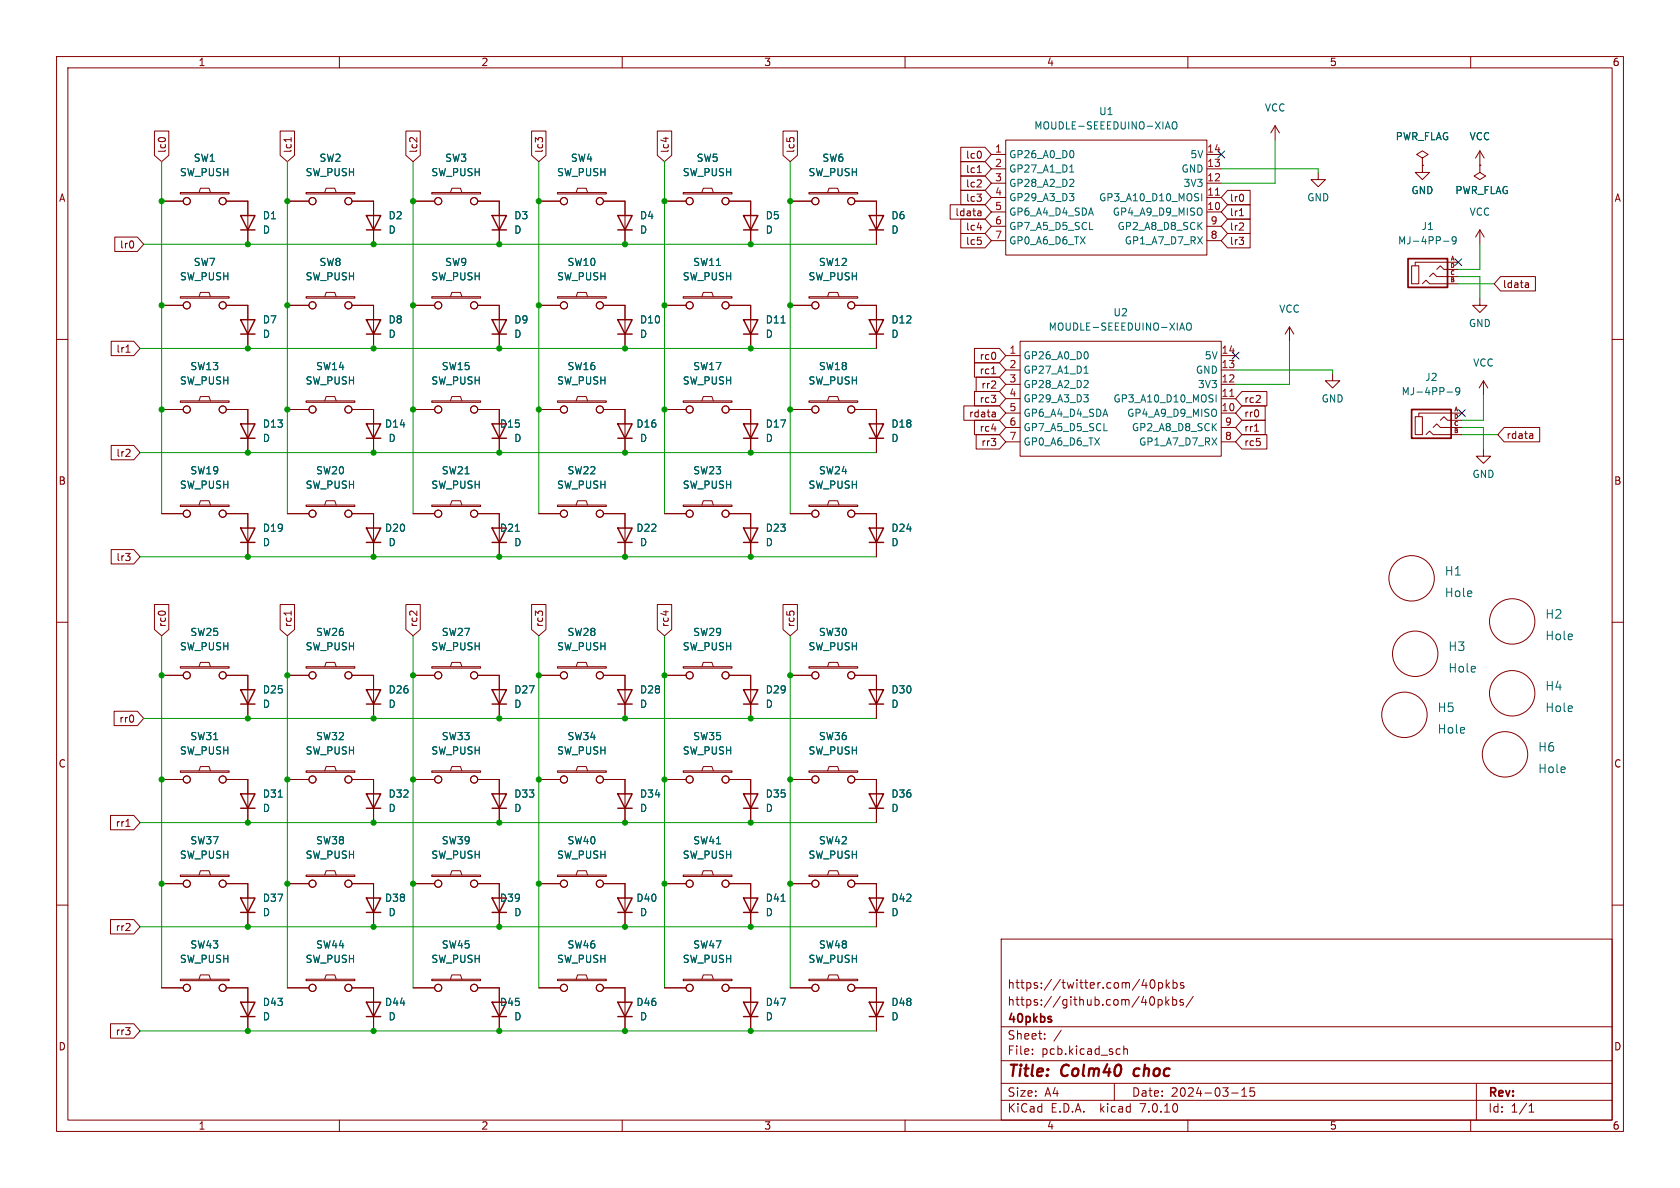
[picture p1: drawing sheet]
<svg xmlns="http://www.w3.org/2000/svg" width="297mm" height="210mm" viewBox="0 0 297 210" stroke-linecap="round" stroke-linejoin="round" font-family="sans-serif">
<g fill="none" stroke="#840000" stroke-width=".18">
<path d="M10 10h277v190h-277zM12 12h273v186h-273zM60 10v2M110 10v2M160 10v2M210 10v2M260 10v2M27.3 23.2h2.5v4.3l-1.2 1.1-1.3-1.1zM28.2 24.4h.8M28.6 35.6h3.8M31.9 34h8.6v.3h-8.6zM35.2 34l.2-.7h1.6l.2 .7"/>
<path d="M40 35.6h3.8v7.6M49.5 23.2h2.6v4.3l-1.3 1.1-1.3-1.1zM50.8 35.6h3.8M51.5 24.3v.8M54.1 34h8.6v.3h-8.6zM57.4 34l.3-.7h1.5l.2 .7M62.2 35.6h3.8v7.6M71.8 23.2h2.5v4.3l-1.3 1.1-1.2-1.1zM72.5 24.4h.5M73 35.6h3.8M73.7 24.3v.8M76.3 34h8.7v.3h-8.7z"/>
<path d="M79.6 34l.3-.7h1.5l.3 .7M84.5 35.6h3.8v7.6M94 23.2h2.5v4.3l-1.3 1.1-1.2-1.1zM95.1 24.7l-.4-.4v.8M95.2 35.6h3.9M95.3 24.4h.5M98.6 34h8.6v.3h-8.6zM101.9 34l.2-.7h1.5l.3 .7M106.7 35.6h3.8v7.6M116.2 23.2h2.5v4.3l-1.2 1.1-1.3-1.1zM117.5 35.6h3.8M117.7 24.3v.8"/>
<path d="M120.8 34h8.6v.3h-8.6zM124.1 34l.2-.7h1.6l.2 .7M128.9 35.6h3.8v7.6M138.4 23.2h2.6v4.3l-1.3 1.1-1.3-1.1zM139.7 35.6h3.8M139.7 24.4h.5M143 34h8.6v.3h-8.6zM146.3 34l.3-.7h1.5l.2 .7M151.1 35.6h3.8v7.6M168 36.2h6.1l1.2 1.3-1.2 1.2h-6.1zM169.9 38.7h4.2l1.2 1.3-1.2 1.3h-4.2zM169.9 28.6h4.2l1.2 1.2-1.2 1.3h-4.2z"/>
<path d="M169.9 31.1h4.2l1.2 1.3-1.2 1.3h-4.2zM169.9 26h4.2l1.2 1.3-1.2 1.3h-4.2zM169.9 33.6h4.3l1.1 1.3-1.1 1.3h-4.3zM172.7 33.1h.8M172.7 34.3h.8l-.4 .5M172.8 30.5h.7M173 37.3h.4v.8M173.4 38.1h-.4M173.4 26.9v.8M173.4 31.9v.4M173.4 37.6l-.4 .1M173.4 34.9v.6"/>
<path d="M175.3 27.3h2.5M175.3 37.5h2.5M175.3 32.4h2.5M175.3 29.8h2.5M175.3 34.9h2.5M177.8 24.8h35.6v20.3h-35.6zM213.4 27.3h2.5M213.4 37.5h2.5M213.4 34.9h2.5M213.4 32.4h2.5M213.4 29.8h2.5M217 38.7h4v2.6h-4l-1.1-1.3z"/>
<path d="M217 36.2h4v2.5h-4l-1.1-1.2zM217 33.7h4v2.5h-4l-1.1-1.3zM219.1 38.1h.7M219.8 39.5v.4M219.8 34.6v.8M225.4 22.2l-.7 1.3M225.4 22.2v2.6M225.4 22.2l.8 1.3M233 30.5v1.3h1.3l-1.3 1.2-1.2-1.2h1.2M251.5 27.9l1-.6-1-.6-1.1 .6 1.1 .6v1.3M251.5 29.2h.1M251.5 29.2v1.3h1.2l-1.2 1.3-1.3-1.3h1.3"/>
<path d="M261.6 29.2v1.3l1 .6-1 .7-1-.7 1-.6M261.6 29.2h.1M261.6 26.7v2.5M261.6 26.7l-.7 1.2M261.6 26.7l.8 1.2M10 60h2M20.3 41.9h4l1.1 1.3-1.1 1.3h-4zM23.6 42.8v.8M28.6 54h3.8M31.9 52.5h8.6v.2h-8.6zM35.2 52.5l.2-.8h1.6l.2 .8M40 54h3.8v7.6"/>
<path d="M50.8 54h3.8M54.1 52.5h8.6v.2h-8.6zM57.4 52.5l.3-.8h1.5l.2 .8M62.2 54h3.8v7.6M73 54h3.8M76.3 52.5h8.7v.2h-8.7zM79.6 52.5l.3-.8h1.5l.3 .8M84.5 54h3.8v7.6M95.2 54h3.9M98.6 52.5h8.6v.2h-8.6zM101.9 52.5l.2-.8h1.5l.3 .8M106.7 54h3.8v7.6"/>
<path d="M117.5 54h3.8M120.8 52.5h8.6v.2h-8.6zM124.1 52.5l.2-.8h1.6l.2 .8M128.9 54h3.8v7.6M139.7 54h3.8M143 52.5h8.6v.2h-8.6zM146.3 52.5l.3-.8h1.5l.2 .8M151.1 54h3.8v7.6M169.9 41.3h4.2l1.2 1.2-1.2 1.3h-4.2zM172.8 40.3h.7M173.4 42.6v.5M175.3 40h2.5"/>
<path d="M175.3 42.5h2.5M213.4 40h2.5M213.4 42.5h2.5M217 41.3h4v2.5h-4l-1.1-1.3zM219.1 40.7h.7M228 57.8l-.8 1.3M228 57.8v2.5M228 57.8l.7 1.3M249.6 47h1.2v3.2h-1.2zM251.5 50.2l.6-.7 .6 .7h3.2M252.7 48.9l.7-.6 .6 .6h1.9M254 47.6l.6-.6 .7 .6h.6"/>
<path d="M255.8 46.4h2M255.8 50.2h2M255.8 48.9h2M255.8 47.6h2M255.9 46.4h-5.7v.6M261.6 52.7v1.3h1.3l-1.3 1.2-1.3-1.2h1.3M261.6 40.6l-.7 1.3M261.6 40.6v2.6M261.6 40.6l.8 1.3M265.3 48.9h6.1v2.5h-6.1l-1.1-1.2zM269.8 50h.2l.2 .2v.6M270.2 50.8h-.4"/>
<path d="M270.2 50.3l-.4 .1M285 60h2M19.7 78.7h4l1.1 1.3-1.1 1.3h-4zM19.7 60.3h4l1.1 1.3-1.1 1.3h-4zM22.3 62.3h.7M22.9 79.5v.5M28.6 72.4h3.8M31.9 70.9h8.6v.2h-8.6zM35.2 70.9l.2-.8h1.6l.2 .8M40 72.4h3.8v7.6M50.8 72.4h3.8M54.1 70.9h8.6v.2h-8.6z"/>
<path d="M57.4 70.9l.3-.8h1.5l.2 .8M62.2 72.4h3.8v7.6M73 72.4h3.8M76.3 70.9h8.7v.2h-8.7zM79.6 70.9l.3-.8h1.5l.3 .8M84.5 72.4h3.8v7.6M95.2 72.4h3.9M98.6 70.9h8.6v.2h-8.6zM101.9 70.9l.2-.8h1.5l.3 .8M106.7 72.4h3.8v7.6M117.5 72.4h3.8M120.8 70.9h8.6v.2h-8.6z"/>
<path d="M124.1 70.9l.2-.8h1.6l.2 .8M128.9 72.4h3.8v7.6M139.7 72.4h3.8M143 70.9h8.6v.2h-8.6zM146.3 70.9l.3-.8h1.5l.2 .8M151.1 72.4h3.8v7.6M170.4 71.8h6.3l1.1 1.2-1.1 1.3h-6.3zM172.3 74.3h4.4l1.1 1.3-1.1 1.2h-4.4zM172.3 64.1h4.4l1.1 1.3-1.1 1.3h-4.4zM172.3 61.6h4.4l1.1 1.3-1.1 1.2h-4.4zM172.3 69.2h4.4l1.1 1.3-1.1 1.2h-4.4zM172.6 76.8h4.1l1.1 1.3-1.1 1.3h-4.1z"/>
<path d="M172.6 66.7h4.1l1.1 1.2-1.1 1.3h-4.1zM175.3 66.1h.7M175.8 72.8l.2 .2v.7M176 73.6l-.5 .1M176 73.2h-.5M177.8 62.9h2.5M177.8 73h2.5M177.8 67.9h2.5M177.8 65.4h2.5M177.8 75.6h2.5M177.8 78.1h2.5M177.8 70.5h2.5"/>
<path d="M180.3 60.3h35.6v20.3h-35.6zM215.9 62.9h2.5M215.9 73h2.5M215.9 70.5h2.5M215.9 67.9h2.5M215.9 65.4h2.5M215.9 75.6h2.5M215.9 78.1h2.5M219.6 71.8h4.1v2.5h-4.1l-1.2-1.3zM219.6 74.3h4.1v2.5h-4.1l-1.2-1.2zM219.6 76.8h4.4v2.6h-4.4l-1.2-1.3zM219.6 69.2h4.4v2.6h-4.4l-1.2-1.3z"/>
<path d="M221.8 76.2h.7M235.6 66v1.3h1.3l-1.3 1.3-1.3-1.3h1.3M250.2 73.7h1.3v3.1h-1.3zM252.1 76.8l.6-.6 .7 .6h3.1M253.4 75.6l.6-.7 .6 .7h1.9M254.6 74.3l.7-.6 .6 .6h.6M256.4 73h2M256.4 75.6h2M256.4 76.8h2M256.4 74.3h2M256.5 73h-5.7v.7M262.3 79.4v1.2h1.2l-1.2 1.3-1.3-1.3h1.3"/>
<path d="M262.3 67.3l-.8 1.3M262.3 67.3v2.6M262.3 67.3l.7 1.3M265.9 75.6h6.3v2.5h-6.3l-1.1-1.3zM270.8 76.7l.2 .1v.7M271 77.4l-.4 .1M271 77h-.4M19.7 97.2h4l1.1 1.2-1.1 1.3h-4zM22.2 80.7h.8M28.6 90.8h3.8M31.9 89.3h8.6v.2h-8.6zM35.2 89.3l.2-.8h1.6l.2 .8"/>
<path d="M40 90.8h3.8v7.6M50.8 90.8h3.8M54.1 89.3h8.6v.2h-8.6zM57.4 89.3l.3-.8h1.5l.2 .8M62.2 90.8h3.8v7.6M73 90.8h3.8M76.3 89.3h8.7v.2h-8.7zM79.6 89.3l.3-.8h1.5l.3 .8M84.5 90.8h3.8v7.6M95.2 90.8h3.9M98.6 89.3h8.6v.2h-8.6zM101.9 89.3l.2-.8h1.5l.3 .8"/>
<path d="M106.7 90.8h3.8v7.6M117.5 90.8h3.8M120.8 89.3h8.6v.2h-8.6zM124.1 89.3l.2-.8h1.6l.2 .8M128.9 90.8h3.8v7.6M139.7 90.8h3.8M143 89.3h8.6v.2h-8.6zM146.3 89.3l.3-.8h1.5l.2 .8M151.1 90.8h3.8v7.6M10 110h2M27.3 106.9h2.5v4.4l-1.2 1.1-1.3-1.1zM28.6 119.4h3.8"/>
<path d="M31.9 117.9h8.6v.2h-8.6zM35.2 117.9l.2-.8h1.6l.2 .8M40 119.4h3.8v7.6M49.5 106.9h2.6v4.4l-1.3 1.1-1.3-1.1zM50.8 119.4h3.8M51.5 108v.7M54.1 117.9h8.6v.2h-8.6zM57.4 117.9l.3-.8h1.5l.2 .8M62.2 119.4h3.8v7.6M71.8 106.9h2.5v4.4l-1.3 1.1-1.2-1.1zM73 119.4h3.8M76.3 117.9h8.7v.2h-8.7z"/>
<path d="M79.6 117.9l.3-.8h1.5l.3 .8M84.5 119.4h3.8v7.6M94 106.9h2.5v4.4l-1.3 1.1-1.2-1.1zM95.2 119.4h3.9M98.6 117.9h8.6v.2h-8.6zM101.9 117.9l.2-.8h1.5l.3 .8M106.7 119.4h3.8v7.6M116.2 106.9h2.5v4.4l-1.2 1.1-1.3-1.1zM117.5 119.4h3.8M120.8 117.9h8.6v.2h-8.6zM124.1 117.9l.2-.8h1.6l.2 .8M128.9 119.4h3.8v7.6"/>
<path d="M138.4 106.9h2.6v4.4l-1.3 1.1-1.3-1.1zM139.7 119.4h3.8M143 117.9h8.6v.2h-8.6zM146.3 117.9l.3-.8h1.5l.2 .8M151.1 119.4h3.8v7.6M285 110h2M20.2 125.7h4.1l1.1 1.3-1.1 1.3h-4.1zM28.6 137.8h3.8M31.9 136.3h8.6v.2h-8.6zM35.2 136.3l.2-.8h1.6l.2 .8M40 137.8h3.8v7.6M50.8 137.8h3.8"/>
<path d="M54.1 136.3h8.6v.2h-8.6zM57.4 136.3l.3-.8h1.5l.2 .8M62.2 137.8h3.8v7.6M73 137.8h3.8M76.3 136.3h8.7v.2h-8.7zM79.6 136.3l.3-.8h1.5l.3 .8M84.5 137.8h3.8v7.6M95.2 137.8h3.9M98.6 136.3h8.6v.2h-8.6zM101.9 136.3l.2-.8h1.5l.3 .8M106.7 137.8h3.8v7.6M117.5 137.8h3.8"/>
<path d="M120.8 136.3h8.6v.2h-8.6zM124.1 136.3l.2-.8h1.6l.2 .8M128.9 137.8h3.8v7.6M139.7 137.8h3.8M143 136.3h8.6v.2h-8.6zM146.3 136.3l.3-.8h1.5l.2 .8M151.1 137.8h3.8v7.6M10 160h2M19.5 144.1h4.2l1.1 1.3-1.1 1.3h-4.2zM22.3 146.1h.7M28.6 156.2h3.8M31.9 154.7h8.6v.2h-8.6z"/>
<path d="M35.2 154.7l.2-.8h1.6l.2 .8M40 156.2h3.8v7.6M50.8 156.2h3.8M54.1 154.7h8.6v.2h-8.6zM57.4 154.7l.3-.8h1.5l.2 .8M62.2 156.2h3.8v7.6M73 156.2h3.8M76.3 154.7h8.7v.2h-8.7zM79.6 154.7l.3-.8h1.5l.3 .8M84.5 156.2h3.8v7.6M95.2 156.2h3.9M98.6 154.7h8.6v.2h-8.6z"/>
<path d="M101.9 154.7l.2-.8h1.5l.3 .8M106.7 156.2h3.8v7.6M117.5 156.2h3.8M120.8 154.7h8.6v.2h-8.6zM124.1 154.7l.2-.8h1.6l.2 .8M128.9 156.2h3.8v7.6M139.7 156.2h3.8M143 154.7h8.6v.2h-8.6zM146.3 154.7l.3-.8h1.5l.2 .8M151.1 156.2h3.8v7.6M285 160h2M19.5 162.6h4.2l1.1 1.2-1.1 1.3h-4.2z"/>
<path d="M28.6 174.6h3.8M31.9 173.1h8.6v.3h-8.6zM35.2 173.1l.2-.8h1.6l.2 .8M40 174.6h3.8v7.6M50.8 174.6h3.8M54.1 173.1h8.6v.3h-8.6zM57.4 173.1l.3-.8h1.5l.2 .8M62.2 174.6h3.8v7.6M73 174.6h3.8M76.3 173.1h8.7v.3h-8.7zM79.6 173.1l.3-.8h1.5l.3 .8M84.5 174.6h3.8v7.6"/>
<path d="M95.2 174.6h3.9M98.6 173.1h8.6v.3h-8.6zM101.9 173.1l.2-.8h1.5l.3 .8M106.7 174.6h3.8v7.6M117.5 174.6h3.8M120.8 173.1h8.6v.3h-8.6zM124.1 173.1l.2-.8h1.6l.2 .8M128.9 174.6h3.8v7.6M139.7 174.6h3.8M143 173.1h8.6v.3h-8.6zM146.3 173.1l.3-.8h1.5l.2 .8M151.1 174.6h3.8v7.6"/>
<path d="M177 166h108v32h-108zM201.9 174.2h.9M202.6 173.7v1M203.4 176.3l.2-.1a.81 .81 0 0 1 .6 .6 .81 .81 0 0 1-.3 .8l-.2 .1a.81 .81 0 0 1-.3-1.4zM203.5 173.3l.2-.1a.81 .81 0 0 1 .6 .6 .81 .81 0 0 1-.3 .8l-.2 .1a.81 .81 0 0 1-.3-1.4zM204.7 176.8l.5-.1 .3 .3v.4l-.2 .2h-.6M204.7 176.7v1.5M204.8 173.8l.4-.1 .3 .3v.4l-.1 .2h-.6M204.8 173.7v1.5M206.1 176.2v1.5M206.2 173.2v1.5M206.2 177.1l.5 .6"/>
<path d="M206.3 174.1l.4 .6M206.7 176.7l-.6 .6M206.7 173.7l-.5 .6M207.3 176.8l.4-.1 .3 .3v.4l-.1 .2h-.6M207.3 176.2v1.5M207.4 173.8l.4-.1 .3 .3v.4l-.1 .2h-.6M207.4 173.2v1.5M209.2 176.8l-.4-.1-.2 .2 .1 .2 .5 .2v.3h-.6M209.2 173.8l-.3-.1-.2 .2v.2l.5 .2v.3h-.5M211 176.1l-1.3 2M19.5 181h4.2l1.1 1.2-1.1 1.3h-4.2zM60 198v2"/>
<path d="M110 198v2M160 198v2M177 194.5h108M177 191.5h108M177 187.5h108M177 181.5h108M182.5 186.3v.1M182.5 185.5v.1M184.7 183.6v.1M184.7 182.8v.1M187.6 182.1l-1.3 2M197 191.5v3"/>
<path d="M197.9 185.4l.1 .1M198 186.3l-.1 .1M198.7 184.9v1.5M198.7 185.5l.2-.1 .3 .1 .1 .9M210 198v2M217.7 193.2h1.2M219.5 193.8h.9M219.5 192.7l.5-.4v1.5M221.7 192.3h-.7v.7l.2-.1h.5l.1 .3-.1 .5-.2 .1-.5-.1M260 198v2M261 191.5v6.5M270.3 196.6h.9"/>
<path d="M270.3 195.5l.4-.4v1.5"/>
<circle cx="33" cy="35.6" r=".63"/>
<circle cx="39.4" cy="35.6" r=".63"/>
<circle cx="55.2" cy="35.6" r=".63"/>
<circle cx="61.6" cy="35.6" r=".63"/>
<circle cx="77.5" cy="35.6" r=".63"/>
<circle cx="83.8" cy="35.6" r=".63"/>
<circle cx="99.7" cy="35.6" r=".63"/>
<circle cx="106" cy="35.6" r=".63"/>
<circle cx="121.9" cy="35.6" r=".63"/>
<circle cx="128.3" cy="35.6" r=".63"/>
<circle cx="144.1" cy="35.6" r=".63"/>
<circle cx="150.5" cy="35.6" r=".63"/>
<circle cx="33" cy="54" r=".63"/>
<circle cx="39.4" cy="54" r=".63"/>
<circle cx="55.2" cy="54" r=".63"/>
<circle cx="61.6" cy="54" r=".63"/>
<circle cx="77.5" cy="54" r=".63"/>
<circle cx="83.8" cy="54" r=".63"/>
<circle cx="99.7" cy="54" r=".63"/>
<circle cx="106" cy="54" r=".63"/>
<circle cx="121.9" cy="54" r=".63"/>
<circle cx="128.3" cy="54" r=".63"/>
<circle cx="144.1" cy="54" r=".63"/>
<circle cx="150.5" cy="54" r=".63"/>
<circle cx="33" cy="72.4" r=".63"/>
<circle cx="39.4" cy="72.4" r=".63"/>
<circle cx="55.2" cy="72.4" r=".63"/>
<circle cx="61.6" cy="72.4" r=".63"/>
<circle cx="77.5" cy="72.4" r=".63"/>
<circle cx="83.8" cy="72.4" r=".63"/>
<circle cx="99.7" cy="72.4" r=".63"/>
<circle cx="106" cy="72.4" r=".63"/>
<circle cx="121.9" cy="72.4" r=".63"/>
<circle cx="128.3" cy="72.4" r=".63"/>
<circle cx="144.1" cy="72.4" r=".63"/>
<circle cx="150.5" cy="72.4" r=".63"/>
<circle cx="33" cy="90.8" r=".63"/>
<circle cx="39.4" cy="90.8" r=".63"/>
<circle cx="55.2" cy="90.8" r=".63"/>
<circle cx="61.6" cy="90.8" r=".63"/>
<circle cx="77.5" cy="90.8" r=".63"/>
<circle cx="83.8" cy="90.8" r=".63"/>
<circle cx="99.7" cy="90.8" r=".63"/>
<circle cx="106" cy="90.8" r=".63"/>
<circle cx="121.9" cy="90.8" r=".63"/>
<circle cx="128.3" cy="90.8" r=".63"/>
<circle cx="144.1" cy="90.8" r=".63"/>
<circle cx="150.5" cy="90.8" r=".63"/>
<circle cx="33" cy="119.4" r=".63"/>
<circle cx="39.4" cy="119.4" r=".63"/>
<circle cx="55.2" cy="119.4" r=".63"/>
<circle cx="61.6" cy="119.4" r=".63"/>
<circle cx="77.5" cy="119.4" r=".63"/>
<circle cx="83.8" cy="119.4" r=".63"/>
<circle cx="99.7" cy="119.4" r=".63"/>
<circle cx="106" cy="119.4" r=".63"/>
<circle cx="121.9" cy="119.4" r=".63"/>
<circle cx="128.3" cy="119.4" r=".63"/>
<circle cx="144.1" cy="119.4" r=".63"/>
<circle cx="150.5" cy="119.4" r=".63"/>
<circle cx="249.6" cy="102.2" r="4"/>
<circle cx="250.2" cy="115.6" r="4"/>
<circle cx="267.3" cy="109.9" r="4"/>
<circle cx="33" cy="137.8" r=".63"/>
<circle cx="39.4" cy="137.8" r=".63"/>
<circle cx="55.2" cy="137.8" r=".63"/>
<circle cx="61.6" cy="137.8" r=".63"/>
<circle cx="77.5" cy="137.8" r=".63"/>
<circle cx="83.8" cy="137.8" r=".63"/>
<circle cx="99.7" cy="137.8" r=".63"/>
<circle cx="106" cy="137.8" r=".63"/>
<circle cx="121.9" cy="137.8" r=".63"/>
<circle cx="128.3" cy="137.8" r=".63"/>
<circle cx="144.1" cy="137.8" r=".63"/>
<circle cx="150.5" cy="137.8" r=".63"/>
<circle cx="248.3" cy="126.4" r="4"/>
<circle cx="266.1" cy="133.3" r="4"/>
<circle cx="267.3" cy="122.6" r="4"/>
<circle cx="33" cy="156.2" r=".63"/>
<circle cx="39.4" cy="156.2" r=".63"/>
<circle cx="55.2" cy="156.2" r=".63"/>
<circle cx="61.6" cy="156.2" r=".63"/>
<circle cx="77.5" cy="156.2" r=".63"/>
<circle cx="83.8" cy="156.2" r=".63"/>
<circle cx="99.7" cy="156.2" r=".63"/>
<circle cx="106" cy="156.2" r=".63"/>
<circle cx="121.9" cy="156.2" r=".63"/>
<circle cx="128.3" cy="156.2" r=".63"/>
<circle cx="144.1" cy="156.2" r=".63"/>
<circle cx="150.5" cy="156.2" r=".63"/>
<circle cx="33" cy="174.6" r=".63"/>
<circle cx="39.4" cy="174.6" r=".63"/>
<circle cx="55.2" cy="174.6" r=".63"/>
<circle cx="61.6" cy="174.6" r=".63"/>
<circle cx="77.5" cy="174.6" r=".63"/>
<circle cx="83.8" cy="174.6" r=".63"/>
<circle cx="99.7" cy="174.6" r=".63"/>
<circle cx="106" cy="174.6" r=".63"/>
<circle cx="121.9" cy="174.6" r=".63"/>
<circle cx="128.3" cy="174.6" r=".63"/>
<circle cx="144.1" cy="174.6" r=".63"/>
<circle cx="150.5" cy="174.6" r=".63"/>
</g>
<path d="M200.6 189.1l-.2 .7 .3 .4" fill="none" stroke="#840000" stroke-width=".4"/>
<path d="M248.9 45.7h7v5.1h-7zM249.6 72.4h6.9v5.1h-6.9zM185.8 180.3v.3" fill="none" stroke="#840000" stroke-width=".3"/>
<g fill="none" stroke="#840000" stroke-width=".25">
<path d="M42.5 38.1h2.6l-1.3 2.5zM64.8 38.1h2.5l-1.3 2.5zM87 38.1h2.5l-1.2 2.5zM109.2 38.1h2.6l-1.3 2.5zM131.4 38.1h2.6l-1.3 2.5zM153.7 38.1h2.5l-1.3 2.5zM42.5 56.5h2.6l-1.3 2.6zM42.5 40.6h2.6M42.5 59.1h2.6M64.8 56.5h2.5l-1.3 2.6zM64.8 40.6h2.5M64.8 59.1h2.5"/>
<path d="M87 56.5h2.5l-1.2 2.6zM87 40.6h2.5M87 59.1h2.5M109.2 56.5h2.6l-1.3 2.6zM109.2 40.6h2.6M109.2 59.1h2.6M131.4 56.5h2.6l-1.3 2.6zM131.4 40.6h2.6M131.4 59.1h2.6M153.7 56.5h2.5l-1.3 2.6zM153.7 40.6h2.5M153.7 59.1h2.5"/>
<path d="M42.5 74.9h2.6l-1.3 2.6zM42.5 77.5h2.6M64.8 74.9h2.5l-1.3 2.6zM64.8 77.5h2.5M87 74.9h2.5l-1.2 2.6zM87 77.5h2.5M109.2 74.9h2.6l-1.3 2.6zM109.2 77.5h2.6M131.4 74.9h2.6l-1.3 2.6zM131.4 77.5h2.6M153.7 74.9h2.5l-1.3 2.6zM153.7 77.5h2.5"/>
<path d="M42.5 93.3h2.6l-1.3 2.6zM42.5 95.9h2.6M64.8 93.3h2.5l-1.3 2.6zM64.8 95.9h2.5M87 93.3h2.5l-1.2 2.6zM87 95.9h2.5M109.2 93.3h2.6l-1.3 2.6zM109.2 95.9h2.6M131.4 93.3h2.6l-1.3 2.6zM131.4 95.9h2.6M153.7 93.3h2.5l-1.3 2.6zM153.7 95.9h2.5"/>
<path d="M42.5 121.9h2.6l-1.3 2.6zM42.5 124.5h2.6M64.8 121.9h2.5l-1.3 2.6zM64.8 124.5h2.5M87 121.9h2.5l-1.2 2.6zM87 124.5h2.5M109.2 121.9h2.6l-1.3 2.6zM109.2 124.5h2.6M131.4 121.9h2.6l-1.3 2.6zM131.4 124.5h2.6M153.7 121.9h2.5l-1.3 2.6zM153.7 124.5h2.5"/>
<path d="M42.5 158.8h2.6l-1.3 2.5zM42.5 140.3h2.6l-1.3 2.6zM42.5 142.9h2.6M64.8 158.8h2.5l-1.3 2.5zM64.8 140.3h2.5l-1.3 2.6zM64.8 142.9h2.5M87 158.8h2.5l-1.2 2.5zM87 140.3h2.5l-1.2 2.6zM87 142.9h2.5M109.2 158.8h2.6l-1.3 2.5zM109.2 140.3h2.6l-1.3 2.6zM109.2 142.9h2.6"/>
<path d="M131.4 140.3h2.6l-1.3 2.6zM131.4 158.8h2.6l-1.3 2.5zM131.4 142.9h2.6M153.7 158.8h2.5l-1.3 2.5zM153.7 140.3h2.5l-1.3 2.6zM153.7 142.9h2.5M42.5 177.2h2.6l-1.3 2.5zM42.5 161.3h2.6M42.5 179.7h2.6M64.8 177.2h2.5l-1.3 2.5zM64.8 161.3h2.5M64.8 179.7h2.5"/>
<path d="M87 177.2h2.5l-1.2 2.5zM87 161.3h2.5M87 179.7h2.5M109.2 177.2h2.6l-1.3 2.5zM109.2 161.3h2.6M109.2 179.7h2.6M131.4 177.2h2.6l-1.3 2.5zM131.4 161.3h2.6M131.4 179.7h2.6M153.7 177.2h2.5l-1.3 2.5zM153.7 161.3h2.5M153.7 179.7h2.5"/>
</g>
<g fill="none" stroke="#006464" stroke-width=".18">
<path d="M189.1 34.2h.7l-.4 .5M189.1 30.4h.7M189.7 26.7l.1 .4-.1 .7M189.7 31.8l.1 .1v.3l-.7 .8h.7M189.8 34.8v.6M206.1 22.4h.6M206.4 21.5l.5 1.3M207.3 21.7l.2-.2a.43 .43 0 0 1 .6 .5v.4a.42 .42 0 0 1-.5 .4 .42 .42 0 0 1-.4-.4zM212.4 34.2v1.3M138.1 57.1h.7M208.7 58h.6M209 57.1l.4 1.3"/>
<path d="M209.8 57.3l.3-.2a.43 .43 0 0 1 .5 .4v.4a.42 .42 0 0 1-.4 .5 .42 .42 0 0 1-.4-.5zM255.2 42.6h1M257.4 42.4l-.2 .2h-.4l-.1-.2 .1-.5h.4l.2 .1a.84 .84 0 0 1-.3 1.1h-.3M191.6 69.8h.8l-.4 .5M191.7 66h.7M192.3 62.3l.1 .4-.1 .6M192.3 67.3l.1 .2-.1 .3-.7 .7h.8M192.3 70.4v.5M215 69.8v1.3M255.8 69.3h1M258.1 69.1l-.3 .2h-.3l-.2-.2 .2-.5 .3-.1 .2 .1a.84 .84 0 0 1-.3 1.2h-.2M91.1 93.9h.7"/>
<path d="M49.2 140.9h.7M138.1 159.3h.7"/>
</g>
<path d="M214.9 34.5h.7M217.4 70.1h.7" fill="none" stroke="#a90000" stroke-width=".18"/>
<g fill="none" stroke="#009600" stroke-width=".18">
<path d="M28.6 28.6v62.2M50.8 28.6v62.2M73 28.6v62.2M95.2 28.6v62.2M117.5 28.6v62.2M139.7 28.6v62.2M215.9 29.8h17.1v.7M225.4 24.8v7.6h-9.5M25.4 43.2h129.5M257.8 50.2h6.4M257.8 48.9h3.8v3.8M261.6 43.2v4.4h-3.8"/>
<path d="M24.8 61.6h130.1M218.4 65.4h17.2v.6M228 60.3v7.6h-9.6M258.4 75.6h3.9v3.8M258.4 76.8h6.4M262.3 69.9v4.4h-3.9M24.8 80h130.1M24.8 98.4h130.1M28.6 112.4v62.2M50.8 112.4v62.2M73 112.4v62.2M95.2 112.4v62.2"/>
<path d="M117.5 112.4v62.2M139.7 112.4v62.2M25.4 127h129.5M24.8 145.4h130.1M24.8 163.8h130.1M24.8 182.2h130.1"/>
</g>
<path d="M215.3 26.7l1.2 1.2M216.5 26.7l-1.2 1.2M257.2 45.7l1.2 1.3M258.4 45.7l-1.2 1.3M217.8 62.3l1.2 1.2M219 62.3l-1.2 1.2M257.8 72.4l1.3 1.2M259.1 72.4l-1.3 1.2" fill="none" stroke="#000084" stroke-width=".18"/>
<g fill="#009600" stroke="#009600" stroke-width=".18">
<circle cx="66" cy="80" r=".46"/>
<circle cx="43.8" cy="80" r=".46"/>
<circle cx="43.8" cy="98.4" r=".46"/>
<circle cx="50.8" cy="119.4" r=".46"/>
<circle cx="50.8" cy="156.2" r=".46"/>
<circle cx="66" cy="163.8" r=".46"/>
<circle cx="66" cy="182.2" r=".46"/>
<circle cx="88.3" cy="182.2" r=".46"/>
<circle cx="88.3" cy="163.8" r=".46"/>
<circle cx="73" cy="156.2" r=".46"/>
<circle cx="43.8" cy="163.8" r=".46"/>
<circle cx="43.8" cy="182.2" r=".46"/>
<circle cx="28.6" cy="54" r=".46"/>
<circle cx="28.6" cy="72.4" r=".46"/>
<circle cx="50.8" cy="54" r=".46"/>
<circle cx="50.8" cy="35.6" r=".46"/>
<circle cx="28.6" cy="35.6" r=".46"/>
<circle cx="43.8" cy="43.2" r=".46"/>
<circle cx="43.8" cy="61.6" r=".46"/>
<circle cx="50.8" cy="72.4" r=".46"/>
<circle cx="132.7" cy="182.2" r=".46"/>
<circle cx="110.5" cy="182.2" r=".46"/>
<circle cx="110.5" cy="163.8" r=".46"/>
<circle cx="95.2" cy="156.2" r=".46"/>
<circle cx="132.7" cy="163.8" r=".46"/>
<circle cx="139.7" cy="137.8" r=".46"/>
<circle cx="139.7" cy="156.2" r=".46"/>
<circle cx="117.5" cy="156.2" r=".46"/>
<circle cx="132.7" cy="145.4" r=".46"/>
<circle cx="139.7" cy="35.6" r=".46"/>
<circle cx="117.5" cy="35.6" r=".46"/>
<circle cx="132.7" cy="43.2" r=".46"/>
<circle cx="139.7" cy="54" r=".46"/>
<circle cx="110.5" cy="43.2" r=".46"/>
<circle cx="132.7" cy="61.6" r=".46"/>
<circle cx="73" cy="72.4" r=".46"/>
<circle cx="88.3" cy="80" r=".46"/>
<circle cx="95.2" cy="72.4" r=".46"/>
<circle cx="88.3" cy="98.4" r=".46"/>
<circle cx="110.5" cy="80" r=".46"/>
<circle cx="110.5" cy="98.4" r=".46"/>
<circle cx="66" cy="98.4" r=".46"/>
<circle cx="73" cy="119.4" r=".46"/>
<circle cx="73" cy="137.8" r=".46"/>
<circle cx="66" cy="127" r=".46"/>
<circle cx="66" cy="145.4" r=".46"/>
<circle cx="50.8" cy="137.8" r=".46"/>
<circle cx="28.6" cy="119.4" r=".46"/>
<circle cx="28.6" cy="137.8" r=".46"/>
<circle cx="43.8" cy="127" r=".46"/>
<circle cx="43.8" cy="145.4" r=".46"/>
<circle cx="28.6" cy="156.2" r=".46"/>
<circle cx="73" cy="35.6" r=".46"/>
<circle cx="95.2" cy="35.6" r=".46"/>
<circle cx="66" cy="61.6" r=".46"/>
<circle cx="66" cy="43.2" r=".46"/>
<circle cx="88.3" cy="43.2" r=".46"/>
<circle cx="95.2" cy="54" r=".46"/>
<circle cx="88.3" cy="61.6" r=".46"/>
<circle cx="73" cy="54" r=".46"/>
<circle cx="117.5" cy="72.4" r=".46"/>
<circle cx="132.7" cy="98.4" r=".46"/>
<circle cx="110.5" cy="61.6" r=".46"/>
<circle cx="117.5" cy="54" r=".46"/>
<circle cx="132.7" cy="80" r=".46"/>
<circle cx="139.7" cy="72.4" r=".46"/>
<circle cx="132.7" cy="127" r=".46"/>
<circle cx="139.7" cy="119.4" r=".46"/>
<circle cx="88.3" cy="127" r=".46"/>
<circle cx="95.2" cy="137.8" r=".46"/>
<circle cx="95.2" cy="119.4" r=".46"/>
<circle cx="110.5" cy="145.4" r=".46"/>
<circle cx="110.5" cy="127" r=".46"/>
<circle cx="117.5" cy="137.8" r=".46"/>
<circle cx="117.5" cy="119.4" r=".46"/>
<circle cx="88.3" cy="145.4" r=".46"/>
</g>
<g font-size="2.8" fill="#840000">
<text x="178" y="190.9">Title:</text>
<text x="187.7" y="190.9">Colm40</text>
<text x="201.3" y="190.9">choc</text>
</g>
<g font-size="2.1" fill="#006464">
<text x="255.3" y="102">H1</text>
<text x="255.3" y="105.8">Hole</text>
<text x="273.1" y="113.4">Hole</text>
<text x="273.1" y="109.6">H2</text>
<text x="256" y="119.1">Hole</text>
<text x="256" y="115.3">H3</text>
<text x="273.1" y="122.3">H4</text>
<text x="254.1" y="129.9">Hole</text>
<text x="254.1" y="126.1">H5</text>
<text x="273.1" y="126.1">Hole</text>
<text x="271.8" y="136.9">Hole</text>
<text x="271.8" y="133.1">H6</text>
</g>
<g font-size="2.1" fill="#840000">
<text x="178" y="178">https://github.com/40pkbs/</text>
<text x="178" y="175">https://twitter.com/40pkbs</text>
<text x="178" y="184">Sheet:</text>
<text x="178" y="181.2">40pkbs</text>
<text x="178" y="186.7">File:</text>
<text x="184.1" y="186.7">pcb.kicad_sch</text>
<text x="178" y="196.9">KiCad</text>
<text x="178" y="194.1">Size:</text>
<text x="184.7" y="194.1">A4</text>
<text x="185.7" y="196.9">E.D.A.</text>
<text x="194.6" y="196.9">kicad</text>
<text x="200" y="194.1">Date:</text>
<text x="201.8" y="196.9">7.0.10</text>
<text x="207" y="194.1">2024-03-15</text>
<text x="263" y="194.3">Rev:</text>
<text x="263" y="196.9">Id:</text>
<text x="267.1" y="196.9">1/1</text>
</g>
<g font-size="1.8" fill="#840000">
<text x="35" y="11.9">1</text>
<text x="85" y="11.9">2</text>
<text x="135" y="11.9">3</text>
<text x="185" y="11.9">4</text>
<text x="235" y="11.9">5</text>
<text x="285" y="11.9">6</text>
<text x="29.5" y="27.1" transform="rotate(-90 29.5 27.1)">lc0</text>
<text x="51.8" y="27.1" transform="rotate(-90 51.8 27.1)">lc1</text>
<text x="74" y="27.1" transform="rotate(-90 74 27.1)">lc2</text>
<text x="96.2" y="27.1" transform="rotate(-90 96.2 27.1)">lc3</text>
<text x="118.4" y="27.1" transform="rotate(-90 118.4 27.1)">lc4</text>
<text x="140.7" y="27.1" transform="rotate(-90 140.7 27.1)">lc5</text>
<text x="170.7" y="28.3">lc0</text>
<text x="10.3" y="35.9">A</text>
<text x="170.7" y="30.8">lc1</text>
<text x="170.7" y="33.3">lc2</text>
<text x="170.7" y="35.9">lc3</text>
<text x="217.3" y="35.9">lr0</text>
<text x="285.3" y="35.9">A</text>
<text x="168.8" y="38.4">ldata</text>
<text x="170.7" y="41">lc4</text>
<text x="217.3" y="41">lr2</text>
<text x="217.3" y="38.4">lr1</text>
<text x="21.1" y="44.1">lr0</text>
<text x="170.7" y="43.5">lc5</text>
<text x="217.3" y="43.5">lr3</text>
<text x="265.6" y="51.1">ldata</text>
<text x="20.5" y="62.5">lr1</text>
<text x="173.1" y="63.8">rc0</text>
<text x="173.1" y="66.4">rc1</text>
<text x="173.1" y="71.4">rc3</text>
<text x="173.4" y="68.9">rr2</text>
<text x="219.9" y="71.4">rc2</text>
<text x="171.2" y="74">rdata</text>
<text x="173.1" y="76.5">rc4</text>
<text x="219.9" y="74">rr0</text>
<text x="219.9" y="76.5">rr1</text>
<text x="266.2" y="77.8">rdata</text>
<text x="20.5" y="81">lr2</text>
<text x="173.4" y="79.1">rr3</text>
<text x="219.9" y="79.1">rc5</text>
<text x="10.3" y="85.9">B</text>
<text x="285.3" y="85.9">B</text>
<text x="20.5" y="99.4">lr3</text>
<text x="29.5" y="111" transform="rotate(-90 29.5 111)">rc0</text>
<text x="51.8" y="111" transform="rotate(-90 51.8 111)">rc1</text>
<text x="74" y="111" transform="rotate(-90 74 111)">rc2</text>
<text x="96.2" y="111" transform="rotate(-90 96.2 111)">rc3</text>
<text x="118.4" y="111" transform="rotate(-90 118.4 111)">rc4</text>
<text x="140.7" y="111" transform="rotate(-90 140.7 111)">rc5</text>
<text x="21" y="128">rr0</text>
<text x="10.3" y="135.9">C</text>
<text x="285.3" y="135.9">C</text>
<text x="20.4" y="146.4">rr1</text>
<text x="20.4" y="164.8">rr2</text>
<text x="10.3" y="185.9">D</text>
<text x="20.4" y="183.2">rr3</text>
<text x="285.3" y="185.9">D</text>
<text x="35" y="199.9">1</text>
<text x="85" y="199.9">2</text>
<text x="135" y="199.9">3</text>
<text x="185" y="199.9">4</text>
<text x="235" y="199.9">5</text>
<text x="285" y="199.9">6</text>
</g>
<g font-size="1.8" fill="#006464">
<text x="182.7" y="23.1">MOUDLE-SEEEDUINO-XIAO</text>
<text x="194.2" y="20.5">U1</text>
<text x="223.5" y="19.9">VCC</text>
<text x="34.2" y="28.8">SW1</text>
<text x="56.4" y="28.8">SW2</text>
<text x="78.6" y="28.8">SW3</text>
<text x="100.8" y="28.8">SW4</text>
<text x="123.1" y="28.8">SW5</text>
<text x="145.3" y="28.8">SW6</text>
<text x="178.3" y="28.2">GP26_A0_D0</text>
<text x="210.4" y="28.2">5V</text>
<text x="246.6" y="25">PWR_FLAG</text>
<text x="259.7" y="25">VCC</text>
<text x="31.7" y="31.3">SW_PUSH</text>
<text x="53.9" y="31.3">SW_PUSH</text>
<text x="76.2" y="31.3">SW_PUSH</text>
<text x="98.4" y="31.3">SW_PUSH</text>
<text x="120.6" y="31.3">SW_PUSH</text>
<text x="142.8" y="31.3">SW_PUSH</text>
<text x="178.3" y="30.7">GP27_A1_D1</text>
<text x="178.3" y="33.2">GP28_A2_D2</text>
<text x="178.3" y="35.8">GP29_A3_D3</text>
<text x="194.2" y="35.8">GP3_A10_D10_MOSI</text>
<text x="208.8" y="30.7">GND</text>
<text x="209.1" y="33.2">3V3</text>
<text x="231" y="35.8">GND</text>
<text x="249.4" y="34.5">GND</text>
<text x="257.2" y="34.5">PWR_FLAG</text>
<text x="46.4" y="39">D1</text>
<text x="46.4" y="41.5">D</text>
<text x="68.6" y="39">D2</text>
<text x="68.6" y="41.5">D</text>
<text x="90.8" y="39">D3</text>
<text x="90.8" y="41.5">D</text>
<text x="113" y="39">D4</text>
<text x="113" y="41.5">D</text>
<text x="135.3" y="39">D5</text>
<text x="135.3" y="41.5">D</text>
<text x="157.5" y="39">D6</text>
<text x="157.5" y="41.5">D</text>
<text x="178.3" y="38.3">GP6_A4_D4_SDA</text>
<text x="178.3" y="40.9">GP7_A5_D5_SCL</text>
<text x="196.6" y="38.3">GP4_A9_D9_MISO</text>
<text x="197.5" y="40.9">GP2_A8_D8_SCK</text>
<text x="251.2" y="40.9">J1</text>
<text x="259.7" y="38.3">VCC</text>
<text x="34.2" y="47.2">SW7</text>
<text x="56.4" y="47.2">SW8</text>
<text x="78.6" y="47.2">SW9</text>
<text x="100.2" y="47.2">SW10</text>
<text x="122.5" y="47.2">SW11</text>
<text x="144.7" y="47.2">SW12</text>
<text x="178.3" y="43.4">GP0_A6_D6_TX</text>
<text x="198.7" y="43.4">GP1_A7_D7_RX</text>
<text x="247" y="43.4">MJ-4PP-9</text>
<text x="31.7" y="49.8">SW_PUSH</text>
<text x="53.9" y="49.8">SW_PUSH</text>
<text x="76.2" y="49.8">SW_PUSH</text>
<text x="98.4" y="49.8">SW_PUSH</text>
<text x="120.6" y="49.8">SW_PUSH</text>
<text x="142.8" y="49.8">SW_PUSH</text>
<text x="46.4" y="57.4">D7</text>
<text x="46.4" y="59.9">D</text>
<text x="68.6" y="57.4">D8</text>
<text x="68.6" y="59.9">D</text>
<text x="90.8" y="57.4">D9</text>
<text x="90.8" y="59.9">D</text>
<text x="113" y="57.4">D10</text>
<text x="113" y="59.9">D</text>
<text x="135.3" y="57.4">D11</text>
<text x="135.3" y="59.9">D</text>
<text x="157.5" y="57.4">D12</text>
<text x="157.5" y="59.9">D</text>
<text x="185.3" y="58.6">MOUDLE-SEEEDUINO-XIAO</text>
<text x="196.7" y="56.1">U2</text>
<text x="226" y="55.5">VCC</text>
<text x="259.6" y="58">GND</text>
<text x="33.6" y="65.6">SW13</text>
<text x="55.8" y="65.6">SW14</text>
<text x="78" y="65.6">SW15</text>
<text x="100.2" y="65.6">SW16</text>
<text x="122.5" y="65.6">SW17</text>
<text x="144.7" y="65.6">SW18</text>
<text x="180.8" y="63.7">GP26_A0_D0</text>
<text x="212.9" y="63.7">5V</text>
<text x="260.3" y="65">VCC</text>
<text x="31.7" y="68.2">SW_PUSH</text>
<text x="53.9" y="68.2">SW_PUSH</text>
<text x="76.2" y="68.2">SW_PUSH</text>
<text x="98.4" y="68.2">SW_PUSH</text>
<text x="120.6" y="68.2">SW_PUSH</text>
<text x="142.8" y="68.2">SW_PUSH</text>
<text x="180.8" y="66.3">GP27_A1_D1</text>
<text x="180.8" y="68.8">GP28_A2_D2</text>
<text x="180.9" y="71.3">GP29_A3_D3</text>
<text x="196.7" y="71.3">GP3_A10_D10_MOSI</text>
<text x="211.3" y="66.3">GND</text>
<text x="211.7" y="68.8">3V3</text>
<text x="233.5" y="71.3">GND</text>
<text x="247.7" y="70.1">MJ-4PP-9</text>
<text x="251.9" y="67.5">J2</text>
<text x="46.4" y="75.8">D13</text>
<text x="68" y="75.8">D14</text>
<text x="88.3" y="75.8">D15</text>
<text x="112.4" y="75.8">D16</text>
<text x="135.3" y="75.8">D17</text>
<text x="157.5" y="75.8">D18</text>
<text x="180.8" y="73.9">GP6_A4_D4_SDA</text>
<text x="180.8" y="76.4">GP7_A5_D5_SCL</text>
<text x="199.2" y="73.9">GP4_A9_D9_MISO</text>
<text x="200" y="76.4">GP2_A8_D8_SCK</text>
<text x="46.4" y="78.3">D</text>
<text x="68.6" y="78.3">D</text>
<text x="90.8" y="78.3">D</text>
<text x="113" y="78.3">D</text>
<text x="135.3" y="78.3">D</text>
<text x="157.5" y="78.3">D</text>
<text x="180.8" y="79">GP0_A6_D6_TX</text>
<text x="201.3" y="79">GP1_A7_D7_RX</text>
<text x="31.7" y="86.6">SW_PUSH</text>
<text x="33.6" y="84">SW19</text>
<text x="53.9" y="86.6">SW_PUSH</text>
<text x="55.8" y="84">SW20</text>
<text x="76.2" y="86.6">SW_PUSH</text>
<text x="78" y="84">SW21</text>
<text x="98.4" y="86.6">SW_PUSH</text>
<text x="100.2" y="84">SW22</text>
<text x="120.6" y="86.6">SW_PUSH</text>
<text x="122.5" y="84">SW23</text>
<text x="142.8" y="86.6">SW_PUSH</text>
<text x="144.7" y="84">SW24</text>
<text x="260.2" y="84.7">GND</text>
<text x="46.4" y="94.2">D19</text>
<text x="68" y="94.2">D20</text>
<text x="88.3" y="94.2">D21</text>
<text x="112.4" y="94.2">D22</text>
<text x="135.3" y="94.2">D23</text>
<text x="157.5" y="94.2">D24</text>
<text x="46.4" y="96.7">D</text>
<text x="68.6" y="96.7">D</text>
<text x="90.8" y="96.7">D</text>
<text x="113" y="96.7">D</text>
<text x="135.3" y="96.7">D</text>
<text x="157.5" y="96.7">D</text>
<text x="33.6" y="112.6">SW25</text>
<text x="55.8" y="112.6">SW26</text>
<text x="78" y="112.6">SW27</text>
<text x="100.2" y="112.6">SW28</text>
<text x="122.5" y="112.6">SW29</text>
<text x="144.7" y="112.6">SW30</text>
<text x="31.7" y="115.2">SW_PUSH</text>
<text x="53.9" y="115.2">SW_PUSH</text>
<text x="76.2" y="115.2">SW_PUSH</text>
<text x="98.4" y="115.2">SW_PUSH</text>
<text x="120.6" y="115.2">SW_PUSH</text>
<text x="142.8" y="115.2">SW_PUSH</text>
<text x="46.4" y="122.8">D25</text>
<text x="46.4" y="125.3">D</text>
<text x="68.6" y="122.8">D26</text>
<text x="68.6" y="125.3">D</text>
<text x="90.8" y="122.8">D27</text>
<text x="90.8" y="125.3">D</text>
<text x="113" y="122.8">D28</text>
<text x="113" y="125.3">D</text>
<text x="135.3" y="122.8">D29</text>
<text x="135.3" y="125.3">D</text>
<text x="157.5" y="122.8">D30</text>
<text x="157.5" y="125.3">D</text>
<text x="33.6" y="131">SW31</text>
<text x="55.8" y="131">SW32</text>
<text x="78" y="131">SW33</text>
<text x="100.2" y="131">SW34</text>
<text x="122.5" y="131">SW35</text>
<text x="144.7" y="131">SW36</text>
<text x="31.7" y="133.6">SW_PUSH</text>
<text x="53.9" y="133.6">SW_PUSH</text>
<text x="76.2" y="133.6">SW_PUSH</text>
<text x="98.4" y="133.6">SW_PUSH</text>
<text x="120.6" y="133.6">SW_PUSH</text>
<text x="142.8" y="133.6">SW_PUSH</text>
<text x="46.4" y="141.2">D31</text>
<text x="46.4" y="143.7">D</text>
<text x="68.6" y="141.2">D32</text>
<text x="68.6" y="143.7">D</text>
<text x="90.8" y="141.2">D33</text>
<text x="90.8" y="143.7">D</text>
<text x="113" y="141.2">D34</text>
<text x="113" y="143.7">D</text>
<text x="135.3" y="141.2">D35</text>
<text x="135.3" y="143.7">D</text>
<text x="157.5" y="141.2">D36</text>
<text x="157.5" y="143.7">D</text>
<text x="33.6" y="149.5">SW37</text>
<text x="55.8" y="149.5">SW38</text>
<text x="78" y="149.5">SW39</text>
<text x="100.2" y="149.5">SW40</text>
<text x="122.5" y="149.5">SW41</text>
<text x="144.7" y="149.5">SW42</text>
<text x="31.7" y="152">SW_PUSH</text>
<text x="53.9" y="152">SW_PUSH</text>
<text x="76.2" y="152">SW_PUSH</text>
<text x="98.4" y="152">SW_PUSH</text>
<text x="120.6" y="152">SW_PUSH</text>
<text x="142.8" y="152">SW_PUSH</text>
<text x="46.4" y="159.6">D37</text>
<text x="68" y="159.6">D38</text>
<text x="88.3" y="159.6">D39</text>
<text x="112.4" y="159.6">D40</text>
<text x="135.3" y="159.6">D41</text>
<text x="157.5" y="159.6">D42</text>
<text x="33.6" y="167.9">SW43</text>
<text x="46.4" y="162.2">D</text>
<text x="55.8" y="167.9">SW44</text>
<text x="68.6" y="162.2">D</text>
<text x="78" y="167.9">SW45</text>
<text x="90.8" y="162.2">D</text>
<text x="100.2" y="167.9">SW46</text>
<text x="113" y="162.2">D</text>
<text x="122.5" y="167.9">SW47</text>
<text x="135.3" y="162.2">D</text>
<text x="144.7" y="167.9">SW48</text>
<text x="157.5" y="162.2">D</text>
<text x="31.7" y="170.4">SW_PUSH</text>
<text x="53.9" y="170.4">SW_PUSH</text>
<text x="76.2" y="170.4">SW_PUSH</text>
<text x="98.4" y="170.4">SW_PUSH</text>
<text x="120.6" y="170.4">SW_PUSH</text>
<text x="142.8" y="170.4">SW_PUSH</text>
<text x="46.4" y="178">D43</text>
<text x="68" y="178">D44</text>
<text x="88.3" y="178">D45</text>
<text x="112.4" y="178">D46</text>
<text x="135.3" y="178">D47</text>
<text x="157.5" y="178">D48</text>
<text x="46.4" y="180.6">D</text>
<text x="68.6" y="180.6">D</text>
<text x="90.8" y="180.6">D</text>
<text x="113" y="180.6">D</text>
<text x="135.3" y="180.6">D</text>
<text x="157.5" y="180.6">D</text>
</g>
<g font-size="1.8" fill="#a90000">
<text x="175.8" y="27.1">1</text>
<text x="175.8" y="29.6">2</text>
<text x="213.3" y="29.6">13</text>
<text x="213.3" y="27.1">14</text>
<text x="175.8" y="32.1">3</text>
<text x="175.8" y="34.7">4</text>
<text x="213.3" y="34.7">11</text>
<text x="213.3" y="32.1">12</text>
<text x="175.8" y="37.2">5</text>
<text x="175.8" y="39.8">6</text>
<text x="213.3" y="37.2">10</text>
<text x="213.9" y="39.8">9</text>
<text x="175.8" y="42.3">7</text>
<text x="213.9" y="42.3">8</text>
<text x="178.4" y="62.6">1</text>
<text x="178.4" y="65.2">2</text>
<text x="215.9" y="65.2">13</text>
<text x="215.9" y="62.6">14</text>
<text x="178.4" y="67.7">3</text>
<text x="178.4" y="70.2">4</text>
<text x="215.9" y="70.2">11</text>
<text x="215.9" y="67.7">12</text>
<text x="178.4" y="72.8">5</text>
<text x="178.4" y="75.3">6</text>
<text x="178.4" y="77.9">7</text>
<text x="215.9" y="72.8">10</text>
<text x="216.5" y="77.9">8</text>
<text x="216.5" y="75.3">9</text>
</g>
<g font-size="1" fill="#a90000">
<text x="256.3" y="47.4">D</text>
<text x="256.4" y="46.1">A</text>
<text x="256.3" y="49.9">B</text>
<text x="256.3" y="48.6">C</text>
<text x="256.9" y="76.6">B</text>
<text x="256.9" y="75.3">C</text>
<text x="256.9" y="74">D</text>
<text x="257" y="72.8">A</text>
</g>
</svg>
